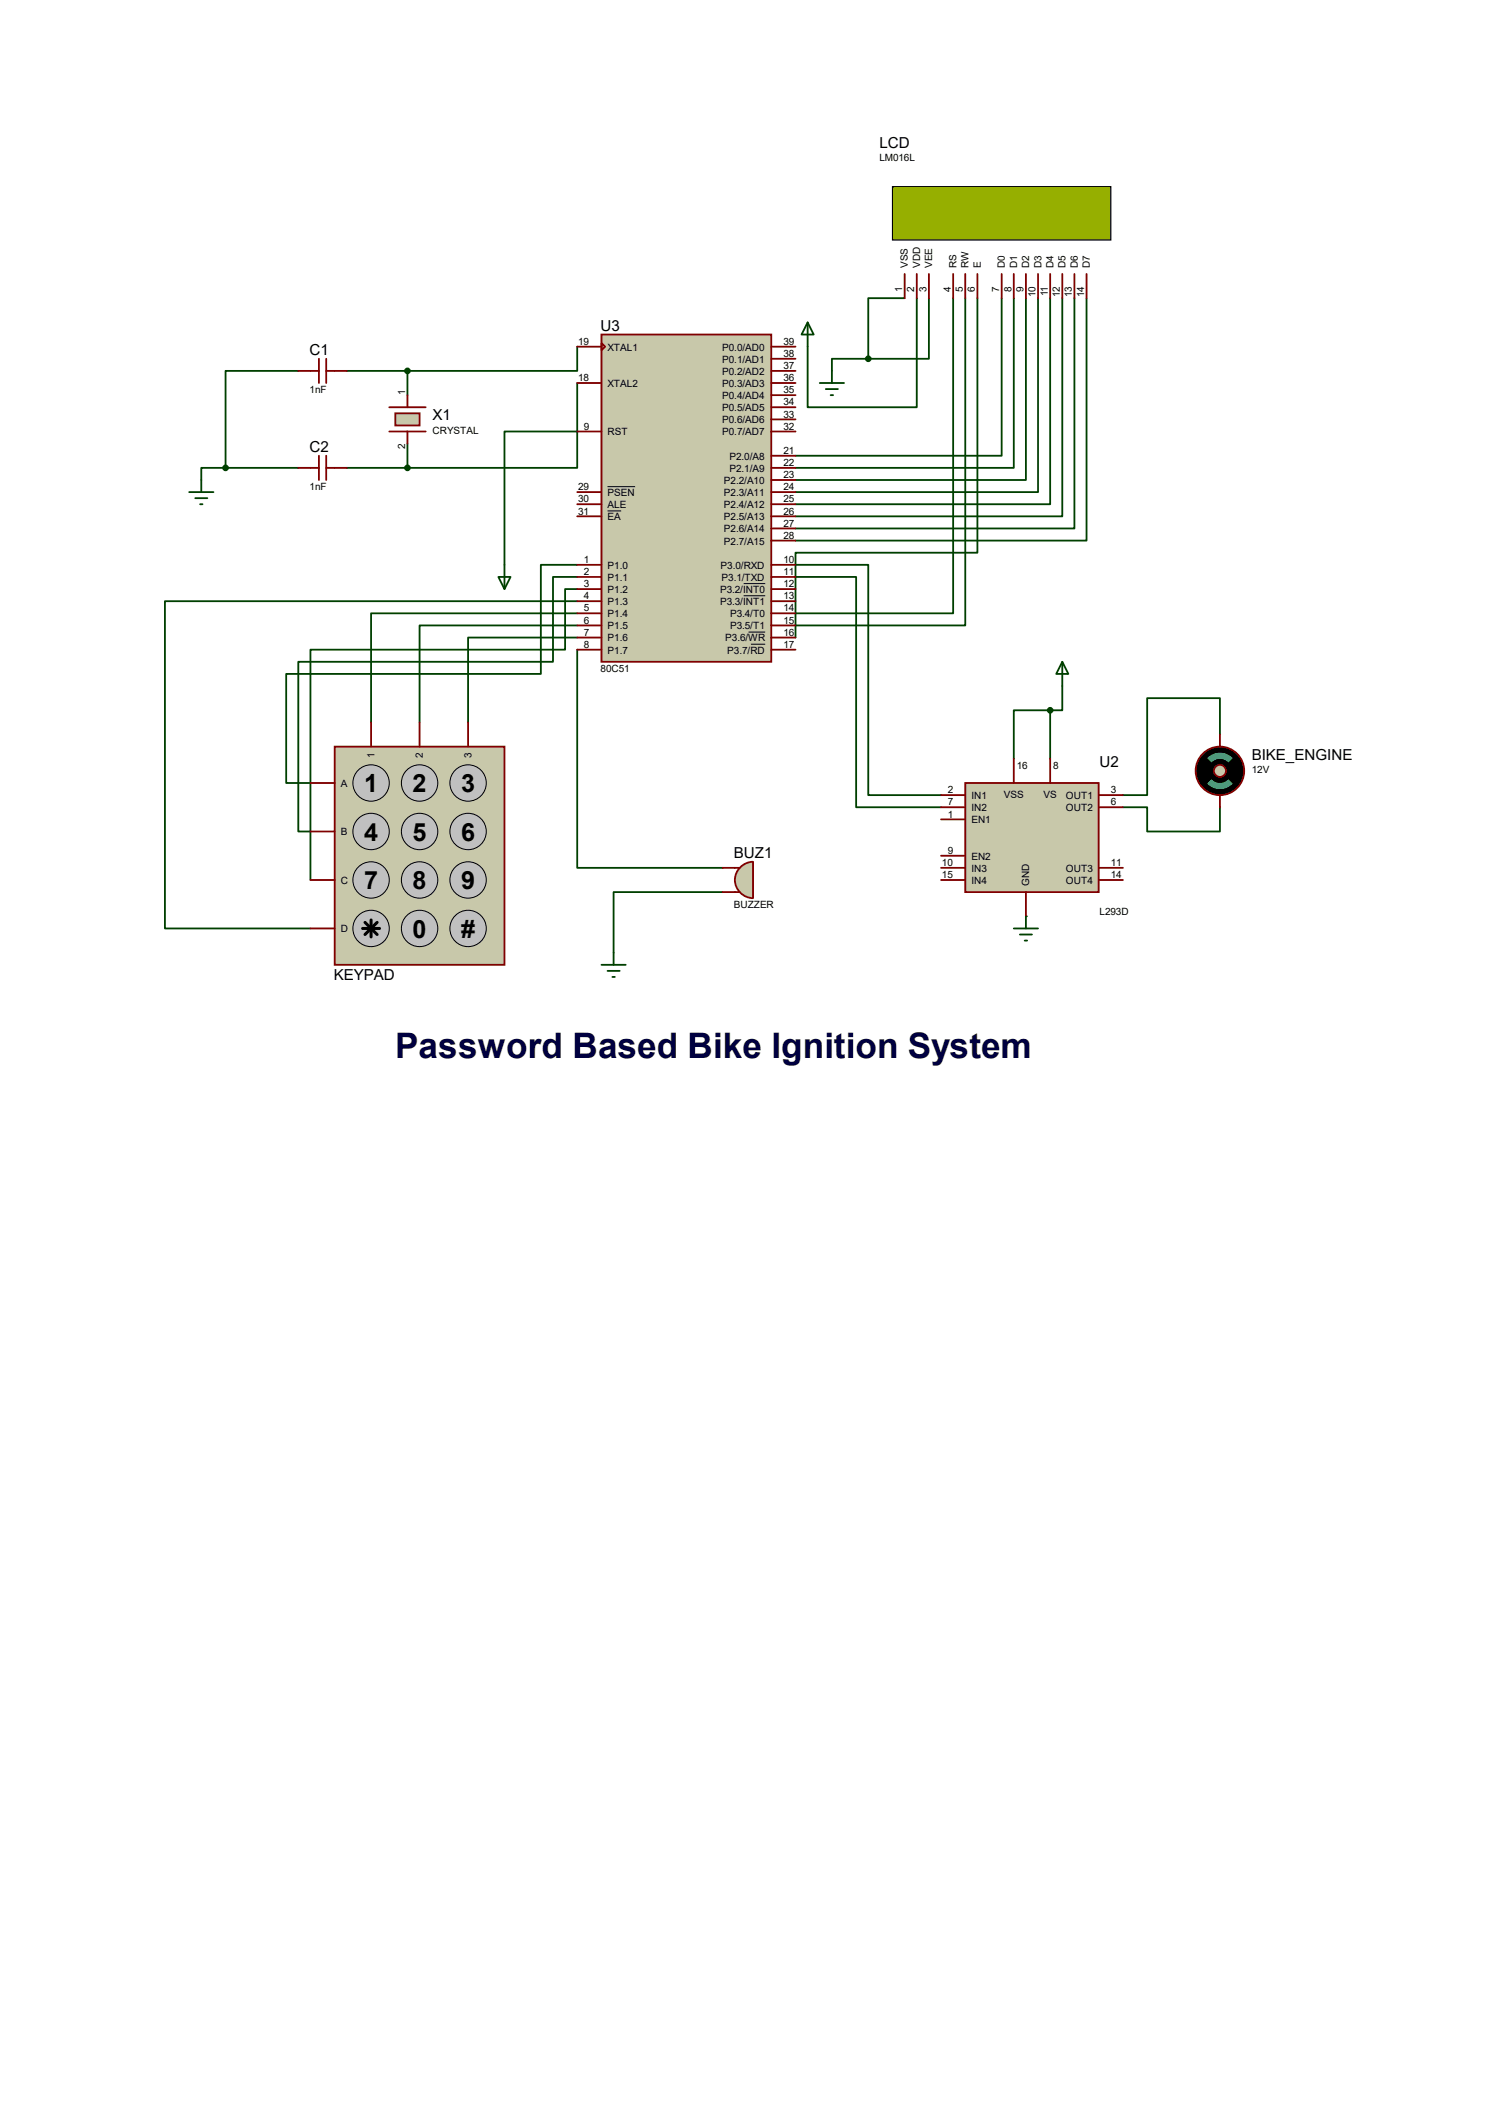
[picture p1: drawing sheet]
<svg xmlns="http://www.w3.org/2000/svg" width="210mm" height="297mm" viewBox="0 0 210 297" stroke-linecap="round" stroke-linejoin="round" font-family="sans-serif">
<g fill="none" stroke="#004000" stroke-width=".25">
<path d="M41.7 51.8h-10.2v13.6M48.4 51.8h8.5M56.9 51.8v3.4M80.6 53.5v11.9h-23.7M80.6 48.4v3.4h-23.7M121.2 50.1h-5v1.7M126.3 41.7h-5.1v8.4M128 41.7v15.2h-15.2v-8.5M129.7 41.7v8.4h-8.5M133.1 41.7v44h-22M134.8 41.7v45.7h-23.7M136.5 41.7v35.5h-25.4v11.9"/>
<path d="M139.9 41.7v22h-28.8M141.6 41.7v23.7h-30.5M143.3 41.7v25.4h-32.2M144.9 41.7v27h-33.8M146.6 41.7v28.7h-35.5M148.3 41.7v30.4h-37.2M150 41.7v32.1h-38.9M151.7 41.7v33.8h-40.6M31.5 65.4h-3.4v1.7M31.5 65.4h10.2M48.4 65.4h8.5M56.9 62v3.4"/>
<path d="M80.6 60.3h-10.2v18.6M80.6 78.9h-5.1v15.2h-35.5v15.3h3.3M111.1 78.9h10.1v32.2h10.2M80.6 85.7h-28.8v15.2M80.6 87.4h-22v13.5M80.6 89.1h-15.2v11.8M80.6 80.6h-3.4v11.9h-35.5v23.7h1.6M80.6 82.3h-1.7v8.5h-35.6v32.1M80.6 84h-57.6v45.7h20.3M80.6 90.8v30.4h20.3M111.1 80.6h8.4v32.2h11.9M146.6 99.2h-5v6.8"/>
<path d="M146.6 99.2v6.8M148.3 95.8v3.4h-1.7M156.8 112.8h3.4v3.4h10.1v-3.4M170.3 102.6v-5.1h-10.1v13.6h-3.4M100.9 124.6h-15.2v8.5M143.3 128h.1"/>
</g>
<path d="M84 46.7h23.7v45.8h-23.7z" fill="#c8c8aa" stroke="#800000" stroke-width=".25"/>
<g fill="none" stroke="#800000" stroke-width=".25">
<path d="M80.6 53.5h3.4M80.6 48.4h3.4M84 47.9l.5 .5-.5 .5zM107.7 53.5h3.4M107.7 48.4h3.4M107.7 50.1h3.4M107.7 51.8h3.4M107.7 55.2h3.4M107.7 56.9h3.4M107.7 58.6h3.4M80.6 70.4h3.4M80.6 72.1h3.4"/>
<path d="M80.6 68.7h3.4M80.6 60.3h3.4M80.6 78.9h3.4M107.7 70.4h3.4M107.7 72.1h3.4M107.7 68.7h3.4M107.7 60.3h3.4M107.7 75.5h3.4M107.7 63.7h3.4M107.7 65.4h3.4M107.7 67.1h3.4M107.7 73.8h3.4"/>
<path d="M107.7 78.9h3.4M80.6 80.6h3.4M80.6 82.3h3.4M80.6 84h3.4M80.6 85.7h3.4M80.6 87.4h3.4M80.6 89.1h3.4M80.6 90.8h3.4M107.7 80.6h3.4M107.7 82.3h3.4M107.7 84h3.4M107.7 85.7h3.4"/>
<path d="M107.7 87.4h3.4M107.7 89.1h3.4M107.7 90.8h3.4"/>
</g>
<path d="M84.8 71.4h1.9M84.8 68h3.9M103.8 81.5h3M103.8 83.2h3M104.5 88.3h2.3M104.9 90h1.9" fill="none" stroke="#000" stroke-width=".14"/>
<path d="M112.8 45l.8 1.7h-1.7zM112.8 45v3.4M114.5 53.5h3.4M115.3 54.4h1.7M116 55.2h.3M116.2 51.8v1.7M70.4 78.9v3.4M69.6 80.6h1.7l-.9 1.7z" fill="none" stroke="#004000" stroke-width=".25"/>
<circle cx="121.2" cy="50.1" r=".34" fill="#004000" stroke="#004000" stroke-width=".25"/>
<path d="M46.7 104.3h23.7v30.5h-23.7z" fill="#c8c8aa" stroke="#800000" stroke-width=".25"/>
<g fill="#c0c0c0" stroke="#000" stroke-width=".14">
<circle cx="51.8" cy="109.4" r="2.54"/>
<circle cx="58.6" cy="109.4" r="2.54"/>
<circle cx="65.4" cy="109.4" r="2.54"/>
<circle cx="51.8" cy="116.2" r="2.54"/>
<circle cx="58.6" cy="116.2" r="2.54"/>
<circle cx="65.4" cy="116.2" r="2.54"/>
<circle cx="51.8" cy="122.9" r="2.54"/>
<circle cx="58.6" cy="122.9" r="2.54"/>
<circle cx="65.4" cy="122.9" r="2.54"/>
<circle cx="51.8" cy="129.7" r="2.54"/>
<circle cx="58.6" cy="129.7" r="2.54"/>
<circle cx="65.4" cy="129.7" r="2.54"/>
</g>
<path d="M50.6 129.7h2.4M51 128.9l1.7 1.7M51.8 128.5v2.4M52.7 128.9l-1.7 1.7" fill="none" stroke="#000" stroke-width=".42"/>
<path d="M43.3 109.4h3.4M43.3 116.2h3.4M51.8 100.9v3.4M58.6 100.9v3.4M65.4 100.9v3.4M43.3 122.9h3.4M43.3 129.7h3.4" fill="none" stroke="#800000" stroke-width=".25"/>
<path d="M84 134.8h3.4M84.8 135.6h1.7M85.5 136.5h.4M85.7 133.1v1.7" fill="none" stroke="#004000" stroke-width=".25"/>
<path d="M134.8 109.4h18.6v15.2h-18.6z" fill="#c8c8aa" stroke="#800000" stroke-width=".25"/>
<g fill="none" stroke="#800000" stroke-width=".25">
<path d="M131.4 111.1h3.4M131.4 112.8h3.4M131.4 114.5h3.4M131.4 119.5h3.4M141.6 106v3.4M146.6 106v3.4M153.4 111.1h3.4M153.4 112.8h3.4M131.4 121.2h3.4M131.4 122.9h3.4M143.3 124.6v3.4M153.4 121.2h3.4"/>
<path d="M153.4 122.9h3.4"/>
</g>
<circle cx="170.3" cy="107.7" r="3.4" fill="#000" stroke="#800000" stroke-width=".25"/>
<circle cx="170.3" cy="107.7" r=".85" fill="#c8c8aa" stroke="#800000" stroke-width=".25"/>
<path d="M168.6 105.9l.6 .6a1.64 1.64 0 0 0 0 2.4l-.6 .6a2.46 2.46 0 0 1 0-3.6zM171.5 106.5l.6-.6a2.46 2.46 0 0 1 0 3.6l-.6-.6a1.64 1.64 0 0 0 0-2.4z" fill="#000" stroke="#000" stroke-width=".25"/>
<g fill="#00c0c0">
<path d="M168.6 105.9a2.46 2.46 0 0 1 3.5 0l-.6 .6a1.64 1.64 0 0 0-2.3 0z"/>
<path d="M169.2 108.9a1.64 1.64 0 0 0 2.3 0l.6 .6a2.46 2.46 0 0 1-3.5 0z"/>
</g>
<path d="M54.4 56.9h5M54.4 60.3h5M170.3 102.6v1.7M170.3 111.1v1.7" fill="none" stroke="#800000" stroke-width=".25"/>
<path d="M141.6 129.7h3.3M142.4 130.6h1.7M143.1 131.4h.3M143.3 128v1.7" fill="none" stroke="#004000" stroke-width=".25"/>
<path d="M55.2 57.7h3.4v1.7h-3.4z" fill="#c8c8aa" stroke="#800000" stroke-width=".25"/>
<path d="M41.7 51.8h2.8M44.5 50.1v3.4M45.6 50.1v3.4M45.6 51.8h2.8M56.9 55.2v1.7M41.7 65.4h2.8M44.5 63.7v3.4M45.6 63.7v3.4M45.6 65.4h2.8M56.9 60.3v1.7" fill="none" stroke="#800000" stroke-width=".25"/>
<g fill="#004000" stroke="#004000" stroke-width=".25">
<circle cx="56.9" cy="65.4" r=".34"/>
<circle cx="56.9" cy="51.8" r=".34"/>
<circle cx="31.5" cy="65.4" r=".34"/>
<circle cx="146.6" cy="99.2" r=".34"/>
</g>
<path d="M26.4 68.7h3.4M27.3 69.6h1.7M27.9 70.4h.4M28.1 67.1v1.6M148.3 92.5l.9 1.6h-1.7zM148.3 92.5v3.3" fill="none" stroke="#004000" stroke-width=".25"/>
<path d="M124.6 26.1h30.5v7.4h-30.5z" fill="#96af00" stroke="#000" stroke-width=".17"/>
<g fill="none" stroke="#800000" stroke-width=".25">
<path d="M126.3 38.3v3.4M128 38.3v3.4M129.7 38.3v3.4M133.1 38.3v3.4M134.8 38.3v3.4M136.5 38.3v3.4M139.9 38.3v3.4M141.6 38.3v3.4M143.3 38.3v3.4M144.9 38.3v3.4M146.6 38.3v3.4M148.3 38.3v3.4"/>
<path d="M150 38.3v3.4M151.7 38.3v3.4"/>
</g>
<path d="M103.2 121.4a2.56 2.56 0 0 1 2-1v5.1a2.53 2.53 0 0 1-2.3-1.5 2.53 2.53 0 0 1 .3-2.6z" fill="#c8c8aa" stroke="#800000" stroke-width=".25"/>
<path d="M100.9 124.6h2.4M100.9 121.2h2.4" fill="none" stroke="#800000" stroke-width=".25"/>
<text font-size="4.9" fill="#000040" x="55.2" y="147.8">Password Based Bike Ignition System</text>
<g font-size="3.5">
<text x="50.8" y="110.7">1</text>
<text x="57.6" y="110.7">2</text>
<text x="64.4" y="110.7">3</text>
<text x="50.8" y="117.5">4</text>
<text x="57.6" y="117.5">5</text>
<text x="64.4" y="117.5">6</text>
<text x="50.8" y="124.2">7</text>
<text x="57.6" y="124.2">8</text>
<text x="64.4" y="124.2">9</text>
<text x="57.6" y="131">0</text>
<text x="64.4" y="131">#</text>
</g>
<g font-size="2.1">
<text x="122.8" y="20.6">LCD</text>
<text x="83.9" y="46.2">U3</text>
<text x="43.2" y="49.6">C1</text>
<text x="60.4" y="58.7">X1</text>
<text x="43.2" y="63.2">C2</text>
<text x="153.5" y="107.2">U2</text>
<text x="174.8" y="106.1">BIKE_ENGINE</text>
<text x="102.5" y="119.9">BUZ1</text>
<text x="46.6" y="136.9">KEYPAD</text>
</g>
<g font-size="1.4">
<text x="122.8" y="22.5">LM016L</text>
<text x="126" y="40.7" transform="rotate(-90 126 40.7)">1</text>
<text x="126.8" y="37.4" transform="rotate(-90 126.8 37.4)">VSS</text>
<text x="127.7" y="40.7" transform="rotate(-90 127.7 40.7)">2</text>
<text x="128.5" y="37.4" transform="rotate(-90 128.5 37.4)">VDD</text>
<text x="129.4" y="40.7" transform="rotate(-90 129.4 40.7)">3</text>
<text x="130.2" y="37.4" transform="rotate(-90 130.2 37.4)">VEE</text>
<text x="132.8" y="40.7" transform="rotate(-90 132.8 40.7)">4</text>
<text x="133.6" y="37.4" transform="rotate(-90 133.6 37.4)">RS</text>
<text x="134.4" y="40.7" transform="rotate(-90 134.4 40.7)">5</text>
<text x="135.3" y="37.4" transform="rotate(-90 135.3 37.4)">RW</text>
<text x="136.1" y="40.7" transform="rotate(-90 136.1 40.7)">6</text>
<text x="136.9" y="37.4" transform="rotate(-90 136.9 37.4)">E</text>
<text x="139.5" y="40.7" transform="rotate(-90 139.5 40.7)">7</text>
<text x="140.3" y="37.4" transform="rotate(-90 140.3 37.4)">D0</text>
<text x="141.2" y="40.7" transform="rotate(-90 141.2 40.7)">8</text>
<text x="142" y="37.4" transform="rotate(-90 142 37.4)">D1</text>
<text x="142.9" y="40.7" transform="rotate(-90 142.9 40.7)">9</text>
<text x="143.7" y="37.4" transform="rotate(-90 143.7 37.4)">D2</text>
<text x="144.6" y="41.5" transform="rotate(-90 144.6 41.5)">10</text>
<text x="145.4" y="37.4" transform="rotate(-90 145.4 37.4)">D3</text>
<text x="146.3" y="41.4" transform="rotate(-90 146.3 41.4)">11</text>
<text x="147.1" y="37.4" transform="rotate(-90 147.1 37.4)">D4</text>
<text x="148" y="41.5" transform="rotate(-90 148 41.5)">12</text>
<text x="148.8" y="37.4" transform="rotate(-90 148.8 37.4)">D5</text>
<text x="149.7" y="41.5" transform="rotate(-90 149.7 41.5)">13</text>
<text x="150.5" y="37.4" transform="rotate(-90 150.5 37.4)">D6</text>
<text x="151.4" y="41.5" transform="rotate(-90 151.4 41.5)">14</text>
<text x="152.2" y="37.4" transform="rotate(-90 152.2 37.4)">D7</text>
<text x="80.7" y="53.3">18</text>
<text x="80.7" y="48.2">19</text>
<text x="84.8" y="49">XTAL1</text>
<text x="100.8" y="49">P0.0/AD0</text>
<text x="100.8" y="50.7">P0.1/AD1</text>
<text x="100.8" y="52.4">P0.2/AD2</text>
<text x="109.4" y="48.2">39</text>
<text x="109.4" y="49.9">38</text>
<text x="109.4" y="51.6">37</text>
<text x="109.4" y="53.3">36</text>
<text x="43.2" y="54.9">1nF</text>
<text x="56.6" y="55.2" transform="rotate(-90 56.6 55.2)">1</text>
<text x="84.8" y="54.1">XTAL2</text>
<text x="100.8" y="54.1">P0.3/AD3</text>
<text x="100.8" y="55.8">P0.4/AD4</text>
<text x="100.8" y="57.4">P0.5/AD5</text>
<text x="100.8" y="59.1">P0.6/AD6</text>
<text x="109.4" y="54.9">35</text>
<text x="109.4" y="56.6">34</text>
<text x="109.4" y="58.3">33</text>
<text x="56.6" y="62.7" transform="rotate(-90 56.6 62.7)">2</text>
<text x="60.4" y="60.6">CRYSTAL</text>
<text x="81.5" y="60">9</text>
<text x="84.8" y="60.8">RST</text>
<text x="100.8" y="60.8">P0.7/AD7</text>
<text x="101.9" y="64.2">P2.0/A8</text>
<text x="101.9" y="65.9">P2.1/A9</text>
<text x="109.4" y="60">32</text>
<text x="109.4" y="63.4">21</text>
<text x="109.4" y="65.1">22</text>
<text x="43.2" y="68.5">1nF</text>
<text x="80.7" y="70.2">30</text>
<text x="80.7" y="71.9">31</text>
<text x="80.7" y="68.5">29</text>
<text x="84.8" y="71">ALE</text>
<text x="84.8" y="69.3">PSEN</text>
<text x="101.1" y="67.6">P2.2/A10</text>
<text x="101.1" y="69.3">P2.3/A11</text>
<text x="101.1" y="71">P2.4/A12</text>
<text x="109.4" y="66.8">23</text>
<text x="109.4" y="68.5">24</text>
<text x="109.4" y="70.2">25</text>
<text x="109.4" y="71.9">26</text>
<text x="84.8" y="72.7">EA</text>
<text x="101.1" y="76.1">P2.7/A15</text>
<text x="101.1" y="72.7">P2.5/A13</text>
<text x="101.1" y="74.4">P2.6/A14</text>
<text x="109.4" y="75.3">28</text>
<text x="109.4" y="73.6">27</text>
<text x="81.5" y="78.7">1</text>
<text x="81.5" y="80.3">2</text>
<text x="81.5" y="82">3</text>
<text x="81.5" y="83.7">4</text>
<text x="84.8" y="79.5">P1.0</text>
<text x="84.8" y="81.2">P1.1</text>
<text x="84.8" y="82.8">P1.2</text>
<text x="100.5" y="82.8">P3.2/INT0</text>
<text x="100.6" y="79.5">P3.0/RXD</text>
<text x="100.8" y="81.2">P3.1/TXD</text>
<text x="109.4" y="78.7">10</text>
<text x="109.4" y="80.3">11</text>
<text x="109.4" y="82">12</text>
<text x="109.4" y="83.7">13</text>
<text x="81.5" y="85.4">5</text>
<text x="81.5" y="87.1">6</text>
<text x="81.5" y="88.8">7</text>
<text x="84.8" y="84.5">P1.3</text>
<text x="84.8" y="86.2">P1.4</text>
<text x="84.8" y="87.9">P1.5</text>
<text x="84.8" y="89.6">P1.6</text>
<text x="100.5" y="84.5">P3.3/INT1</text>
<text x="101.3" y="89.6">P3.6/WR</text>
<text x="101.9" y="86.2">P3.4/T0</text>
<text x="101.9" y="87.9">P3.5/T1</text>
<text x="109.4" y="85.4">14</text>
<text x="109.4" y="88.8">16</text>
<text x="109.4" y="87.1">15</text>
<text x="81.5" y="90.5">8</text>
<text x="83.9" y="93.9">80C51</text>
<text x="84.8" y="91.3">P1.7</text>
<text x="101.6" y="91.3">P3.7/RD</text>
<text x="109.4" y="90.5">17</text>
<text x="52.3" y="105.9" transform="rotate(-90 52.3 105.9)">1</text>
<text x="59.1" y="105.9" transform="rotate(-90 59.1 105.9)">2</text>
<text x="65.8" y="105.9" transform="rotate(-90 65.8 105.9)">3</text>
<text x="142" y="107.4">16</text>
<text x="147.1" y="107.4">8</text>
<text x="47.6" y="109.9">A</text>
<text x="132.3" y="110.8">2</text>
<text x="132.3" y="112.5">7</text>
<text x="135.6" y="111.6">IN1</text>
<text x="135.6" y="113.3">IN2</text>
<text x="140.2" y="111.5">VSS</text>
<text x="145.7" y="111.5">VS</text>
<text x="148.8" y="111.6">OUT1</text>
<text x="148.8" y="113.3">OUT2</text>
<text x="155.1" y="110.8">3</text>
<text x="155.1" y="112.5">6</text>
<text x="174.8" y="108">12V</text>
<text x="47.6" y="116.7">B</text>
<text x="132.3" y="114.2">1</text>
<text x="132.3" y="119.3">9</text>
<text x="135.6" y="115">EN1</text>
<text x="47.6" y="123.5">C</text>
<text x="131.5" y="121">10</text>
<text x="131.5" y="122.7">15</text>
<text x="135.6" y="121.8">IN3</text>
<text x="135.6" y="123.5">IN4</text>
<text x="135.6" y="120.1">EN2</text>
<text x="143.7" y="123.8" transform="rotate(-90 143.7 123.8)">GND</text>
<text x="148.8" y="121.8">OUT3</text>
<text x="148.8" y="123.5">OUT4</text>
<text x="155.1" y="121">11</text>
<text x="155.1" y="122.7">14</text>
<text x="47.6" y="130.3">D</text>
<text x="102.5" y="126.9">BUZZER</text>
<text x="153.5" y="127.8">L293D</text>
</g>
</svg>
